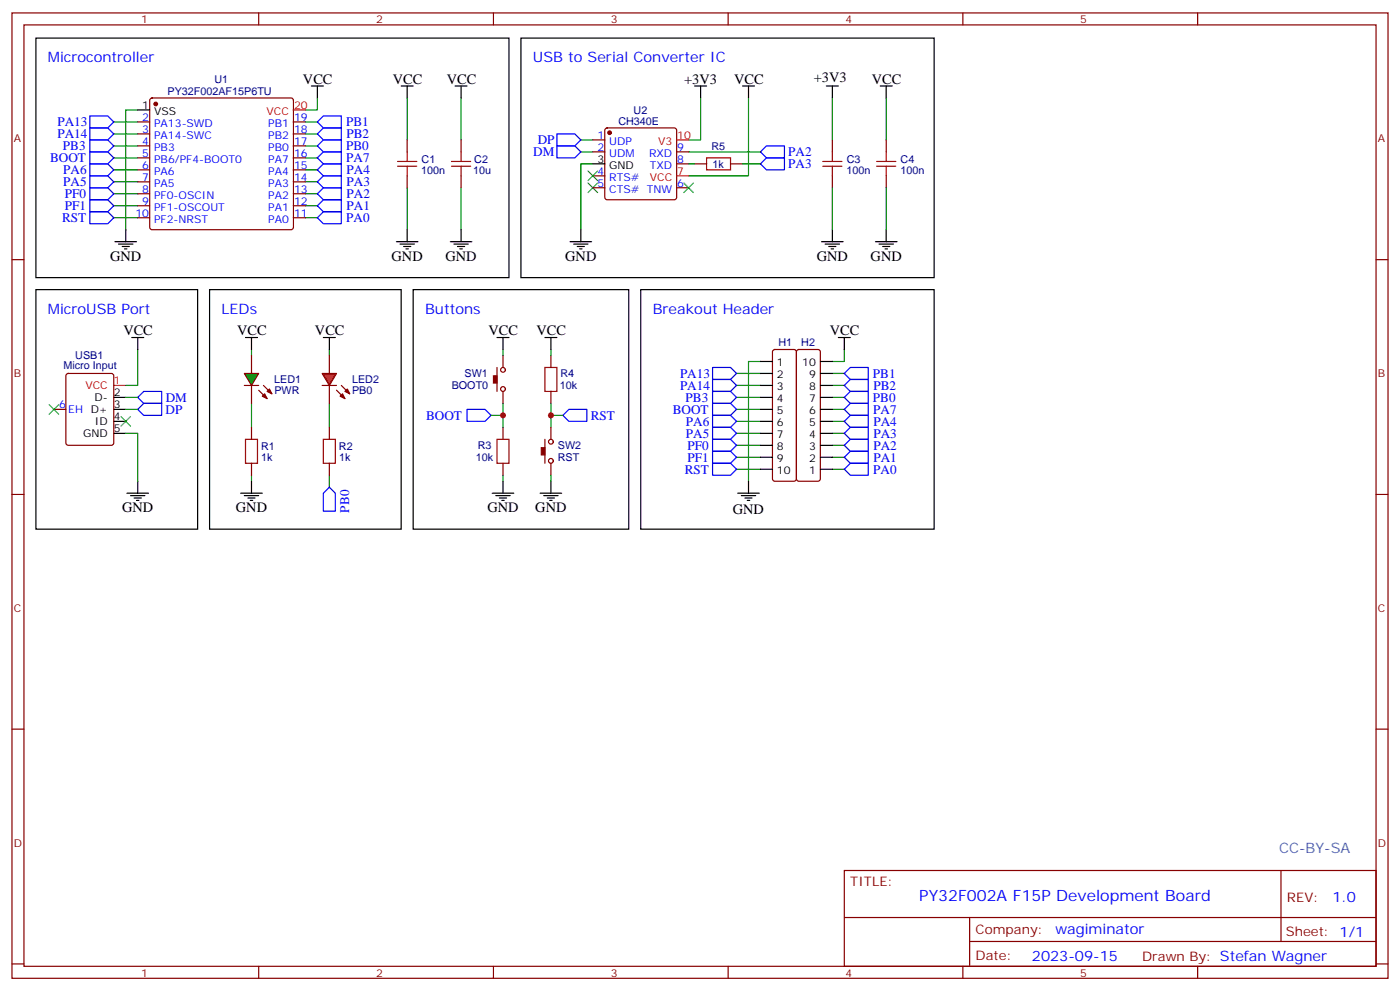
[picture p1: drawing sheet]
<svg xmlns="http://www.w3.org/2000/svg" width="412mm" height="292mm" viewBox="0 0 412 292" stroke-linecap="round" stroke-linejoin="round" font-family="sans-serif">
<g fill="none" stroke="#870000" stroke-width=".35">
<path d="M3.5 3.8h405.4v284.3h-405.4zM7.1 7.3h398.2v277.3h-398.2zM76.2 3.8v3.5M145.3 3.8v3.5M214.5 3.8v3.5M283.6 3.8v3.5M352.8 3.8v3.5M3.5 76.5h3.6M405.3 76.5h3.6M19.6 110.2l.5-.2h12.7l.7 .4v20.1l-.4 .6-13 .1-.6-.5-.1-20zM94.9 113.5h4.2M97 104.7v5.3"/>
<path d="M97 113.5v5.3M99.1 114.9l2.5 2.5M100.5 113.5l2.5 2.5M146.4 108.2v7.1M148.2 104.7v3.5M148.2 115.3v3.5M162.3 104.7v3.5M162.3 115.3v3.5M227.8 103.1l.4-.2h5.7l.5 .2 .2 .5v37.4l-.2 .5-.5 .2h-5.7l-.5-.2-.2-.5v-37.4zM234.8 103.1l.5-.2h5.6l.5 .2 .3 .5v37.4l-.3 .5-.5 .2h-5.6l-.5-.2-.2-.5v-37.4zM15.9 120.6h3.5M74.1 125.9v3.5"/>
<path d="M74.1 136.5v3.5M97 125.9v3.5M97 136.5v3.5M148.2 125.9v3.5M148.2 136.5v3.5M160.5 129.4v7.1M162.3 125.9v3.5M162.3 136.5v3.5M3.5 145.6h3.6M405.3 145.6h3.6M3.5 214.8h3.6M405.3 214.8h3.6"/>
<path d="M248.7 256.4h156.6v28.2h-156.6zM377.3 256.4v20.9M248.7 270.2h156.5M285.6 277.3h119.6M285.6 270.2v14.2M3.5 283.9h3.6M76.2 284.6v3.5M145.3 284.6v3.5M214.5 284.6v3.5M283.6 284.6v3.5M352.8 284.6v3.5M405.3 283.9h3.6"/>
<circle cx="148.2" cy="114.6" r=".71"/>
<circle cx="148.2" cy="108.9" r=".71"/>
<circle cx="162.3" cy="130.1" r=".71"/>
<circle cx="162.3" cy="135.7" r=".71"/>
</g>
<g fill="none" stroke="#008700" stroke-width=".35">
<path d="M40.6 102.9v10.6h-3.6M74.1 102.9v1.8M74.1 118.8v7.1M97 102.9v1.8M97 118.8v7.1M148.2 102.9v1.8M148.2 118.8v7.1M162.3 102.9v1.8M162.3 118.8v7.1M217 117.1h7M217 113.5h7M217 110h7"/>
<path d="M224 106.5h-3.5v35.2M245.2 117.1h3.5M245.2 113.5h3.5M245.2 110h3.5M248.7 102.9v3.6h-3.5M37 127.6h3.6v14.1M74.1 140v1.7M97 140v3.5M144.6 122.3h3.6M148.2 140v1.7M162.3 140v1.7M162.3 122.3h3.5"/>
<path d="M217 138.2h7M217 134.7h7M217 131.2h7M217 127.6h7M217 124.1h7M217 120.6h7M245.2 138.2h3.5M245.2 134.7h3.5M245.2 131.2h3.5M245.2 127.6h3.5M245.2 124.1h3.5M245.2 120.6h3.5"/>
</g>
<g fill="#870000" stroke="#870000" stroke-width=".35">
<path d="M159.5 131.9h1v2.1h-1z"/>
<path d="M145.3 110.7h1.1v2.1h-1.1z"/>
<path d="M100.2 116.7l.7-.7 .7 1.4z"/>
<path d="M101.6 115.3l.7-.7 .7 1.4z"/>
</g>
<g fill="none" stroke="#00f" stroke-width=".35">
<path d="M209.9 118.8h5.3l1.8 1.8-1.8 1.7h-5.3zM209.9 115.3h5.3l1.8 1.8-1.8 1.7h-5.3zM209.9 111.8h5.3l1.8 1.7-1.8 1.8h-5.3zM209.9 108.2h5.3l1.8 1.8-1.8 1.8h-5.3zM248.7 117.1l1.8-1.8h5.3v3.5h-5.3zM248.7 113.5l1.8-1.7h5.3v3.5h-5.3zM248.7 110l1.8-1.8h5.3v3.6h-5.3zM137.6 120.6h5.3l1.7 1.7-1.7 1.8h-5.3zM165.8 122.3l1.8-1.7h5.3v3.5h-5.3zM209.9 136.5h5.3l1.8 1.7-1.8 1.8h-5.3zM209.9 132.9h5.3l1.8 1.8-1.8 1.8h-5.3zM209.9 129.4h5.3l1.8 1.8-1.8 1.7h-5.3z"/>
<path d="M209.9 125.9h5.3l1.8 1.7-1.8 1.8h-5.3zM209.9 122.3h5.3l1.8 1.8-1.8 1.8h-5.3zM248.7 138.2l1.8-1.7h5.3v3.5h-5.3zM248.7 134.7l1.8-1.8h5.3v3.6h-5.3zM248.7 131.2l1.8-1.8h5.3v3.5h-5.3zM248.7 127.6l1.8-1.7h5.3v3.5h-5.3zM248.7 124.1l1.8-1.8h5.3v3.6h-5.3zM248.7 120.6l1.8-1.8h5.3v3.5h-5.3zM97 143.5l1.8 1.8v5.3h-3.6v-5.3z"/>
</g>
<g fill="none" stroke="#000" stroke-width=".35">
<path d="M10.6 85.3h47.6v70.6h-47.6zM61.7 85.3h56.5v70.6h-56.5zM121.7 85.3h63.5v70.6h-63.5zM188.7 85.3h86.5v70.6h-86.5zM33.5 117.1h3.5M224 117.1h3.5M224 113.5h3.5M224 110h3.5M224 106.5h3.5M241.7 117.1h3.5M241.7 113.5h3.5M241.7 110h3.5"/>
<path d="M241.7 106.5h3.5M33.5 127.6h3.5M33.5 124.1h3.5M33.5 120.6h3.5M224 138.2h3.5M224 134.7h3.5M224 131.2h3.5M224 127.6h3.5M224 124.1h3.5M224 120.6h3.5M241.7 138.2h3.5M241.7 134.7h3.5"/>
<path d="M241.7 131.2h3.5M241.7 127.6h3.5M241.7 124.1h3.5M241.7 120.6h3.5M37.4 145.3h6.3M38.5 146h4.2M39.5 146.7h2.1M40.2 147.4h.7M40.6 141.7v3.6M70.9 145.3h6.4M72 146h4.2M73 146.7h2.1"/>
<path d="M73.7 147.4h.7M74.1 141.7v3.6M145 145.3h6.3M146 146h4.3M147.1 146.7h2.1M147.8 147.4h.7M148.2 141.7v3.6M159.1 145.3h6.4M160.2 146h4.2M161.2 146.7h2.1M161.9 147.4h.7M162.3 141.7v3.6"/>
<path d="M217.3 145.3h6.4M218.4 146h4.2M219.4 146.7h2.1M220.1 147.4h.7M220.5 141.7v3.6"/>
</g>
<path d="M160.5 108.2h3.5v7.1h-3.5zM72.3 129.4h3.5v7.1h-3.5zM95.2 129.4h3.6v7.1h-3.6zM146.4 129.4h3.5v7.1h-3.5z" fill="none" stroke="#a10000" stroke-width=".35"/>
<path d="M33.5 113.5h3.5" fill="none" stroke="#f00" stroke-width=".35"/>
<path d="M14.5 119.2l2.8 2.8M17.3 119.2l-2.8 2.8M35.6 122.7l2.9 2.8M38.5 122.7l-2.9 2.8" fill="none" stroke="#3c3" stroke-width=".35"/>
<path d="M94.9 110h4.2l-2.1 3.5z" fill="#f00" stroke="#870000" stroke-width=".35"/>
<path d="M74.1 104.7v5.3M74.1 113.5v5.3" fill="none" stroke="#870000" stroke-width=".35"/>
<path d="M72 110h4.2l-2.1 3.5z" fill="#0c0" stroke="#870000" stroke-width=".35"/>
<g fill="none" stroke="#870000" stroke-width=".35">
<path d="M40.6 35.9h3.5M40.6 39.4h3.5M44.3 29.1l.5-.2h40.9l.5 .2 .2 .5v37.4l-.2 .5-.5 .2h-40.9l-.5-.3-.2-.4v-37.4zM86.4 35.9h3.6M86.4 39.4h3.6M178.4 37.9l.5-.2h19.7l.5 .2 .2 .5v19.7l-.2 .5-.5 .2h-19.7l-.5-.2-.2-.5v-19.7zM40.6 43h3.5M40.6 46.5h3.5M40.6 50h3.5M40.6 53.6h3.5M40.6 57.1h3.5M86.4 43h3.6"/>
<path d="M86.4 46.5h3.6M86.4 50h3.6M86.4 53.6h3.6M86.4 57.1h3.6M119.9 41.2v3.5M119.9 51.8v3.5M135.8 41.2v3.5M135.8 51.8v3.5M174.6 41.2h3.6M174.6 44.7h3.6M174.6 51.8h3.6M174.6 55.3h3.6"/>
<path d="M199.3 44.7h3.5M199.3 55.3h3.5M199.3 48.3h3.5M204.6 48.3h3.5M215.2 48.3h3.5M245.2 41.2v3.5M245.2 51.8v3.5M261.1 41.2v3.5M261.1 51.8v3.5M40.6 60.6h3.5M40.6 64.1h3.5M86.4 60.6h3.6"/>
<path d="M86.4 64.1h3.6M72 113.5h4.2M76.2 114.9l2.5 2.5M77.6 113.5l2.5 2.5"/>
</g>
<g fill="#870000" stroke="#870000" stroke-width=".35">
<path d="M77.3 116.7l.7-.7 .7 1.4z"/>
<path d="M78.7 115.3l.7-.7 .7 1.4z"/>
<circle cx="45.9" cy="30.6" r=".53"/>
<circle cx="179.6" cy="39.1" r=".53"/>
</g>
<g fill="none" stroke="#000" stroke-width=".35">
<path d="M10.6 11.2h139.3v70.6h-139.3zM153.5 11.2h121.7v70.6h-121.7zM40.6 32.4h3.5M91.7 25.3h3.5M93.5 25.3v3.6M118.2 25.3h3.5M119.9 25.3v3.6M134.1 25.3h3.5M135.8 25.3v3.6M204.6 25.3h3.5M206.4 25.3v3.6M218.7 25.3h3.5"/>
<path d="M220.5 25.3v3.6M243.4 25.3h3.5M245.2 25.3v3.6M259.3 25.3h3.5M261.1 25.3v3.6M174.6 48.3h3.6M33.9 71.2h6.3M34.9 71.9h4.3M36 72.6h2.1M36.7 73.3h.7M37 67.7v3.5M116.8 71.2h6.3"/>
<path d="M117.8 71.9h4.3M118.9 72.6h2.1M119.6 73.3h.7M119.9 67.7v3.5M132.6 71.2h6.4M133.7 71.9h4.2M134.8 72.6h2.1M135.5 73.3h.7M135.8 67.7v3.5M167.9 71.2h6.4M169 71.9h4.2M170 72.6h2.2"/>
<path d="M170.7 73.3h.7M171.1 67.7v3.5M242 71.2h6.4M243.1 71.9h4.2M244.1 72.6h2.1M244.8 73.3h.7M245.2 67.7v3.5M257.9 71.2h6.3M258.9 71.9h4.3M260 72.6h2.1M260.7 73.3h.7M261.1 67.7v3.5"/>
<path d="M38.8 99.4h3.5M40.6 99.4v3.5M72.3 99.4h3.5M74.1 99.4v3.5M95.2 99.4h3.6M97 99.4v3.5M146.4 99.4h3.5M148.2 99.4v3.5M160.5 99.4h3.5M162.3 99.4v3.5M246.9 99.4h3.6M248.7 99.4v3.5"/>
</g>
<g fill="none" stroke="#008700" stroke-width=".35">
<path d="M33.5 39.4h7.1M33.5 35.9h7.1M40.6 32.4h-3.6v35.3M90 39.4h3.5M90 35.9h3.5M93.5 28.9v3.5h-3.5M119.9 28.9v12.3M135.8 28.9v12.3M206.4 28.9v12.3h-3.6M220.5 28.9v22.9h-17.7M245.2 28.9v12.3M261.1 28.9v12.3"/>
<path d="M33.5 57.1h7.1M33.5 53.6h7.1M33.5 50h7.1M33.5 46.5h7.1M33.5 43h7.1M90 57.1h3.5M90 53.6h3.5M90 50h3.5M90 46.5h3.5M90 43h3.5M119.9 55.3v12.4M135.8 55.3v12.4"/>
<path d="M171.1 44.7h3.5M171.1 41.2h3.5M174.6 48.3h-3.5v19.4M202.8 44.7h21.2M202.8 48.3h1.8M218.7 48.3h5.3M245.2 55.3v12.4M261.1 55.3v12.4M33.5 64.1h7.1M33.5 60.6h7.1M90 64.1h3.5M90 60.6h3.5"/>
<path d="M37 117.1h3.6M37 120.6h3.6"/>
</g>
<g fill="none" stroke="#a10000" stroke-width=".35">
<path d="M117.1 47.6h5.7M117.1 49h5.7M119.9 44.7v2.9M119.9 49v2.8M133 47.6h5.6M133 49h5.6M135.8 44.7v2.9M135.8 49v2.8M208.1 46.5h7.1v3.5h-7.1zM242.4 47.6h5.6M242.4 49h5.6M245.2 44.7v2.9"/>
<path d="M245.2 49v2.8M258.2 47.6h5.7M258.2 49h5.7M261.1 44.7v2.9M261.1 49v2.8"/>
</g>
<g fill="none" stroke="#00f" stroke-width=".35">
<path d="M26.5 37.7h5.2l1.8 1.7-1.8 1.8h-5.2zM26.5 34.1h5.2l1.8 1.8-1.8 1.8h-5.2zM93.5 39.4l1.7-1.7h5.3v3.5h-5.3zM93.5 35.9l1.7-1.8h5.3v3.6h-5.3zM164 39.4h5.3l1.8 1.8-1.8 1.8h-5.3zM26.5 58.8h5.2l1.8 1.8-1.8 1.8h-5.2zM26.5 55.3h5.2l1.8 1.8-1.8 1.7h-5.2zM26.5 51.8h5.2l1.8 1.8-1.8 1.7h-5.2zM26.5 48.3h5.2l1.8 1.7-1.8 1.8h-5.2zM26.5 41.2h5.2l1.8 1.8-1.8 1.7h-5.2zM26.5 44.7h5.2l1.8 1.8-1.8 1.8h-5.2zM93.5 46.5l1.7-1.8h5.3v3.6h-5.3z"/>
<path d="M93.5 50l1.7-1.7h5.3v3.5h-5.3zM93.5 53.6l1.7-1.8h5.3v3.5h-5.3zM93.5 57.1l1.7-1.8h5.3v3.5h-5.3zM93.5 43l1.7-1.8h5.3v3.5h-5.3zM164 43h5.3l1.8 1.7-1.8 1.8h-5.3zM224 48.3l1.8-1.8h5.3v3.5h-5.3zM224 44.7l1.8-1.7h5.3v3.5h-5.3zM26.5 62.4h5.2l1.8 1.7-1.8 1.8h-5.2zM93.5 60.6l1.7-1.8h5.3v3.6h-5.3zM93.5 64.1l1.7-1.7h5.3v3.5h-5.3zM40.6 117.1l1.7-1.8h5.3v3.5h-5.3zM40.6 120.6l1.7-1.8h5.3v3.5h-5.3z"/>
</g>
<path d="M86.4 32.4h3.6M199.3 51.8h3.5M199.3 41.2h3.5" fill="none" stroke="#f00" stroke-width=".35"/>
<path d="M173.2 53.9l2.8 2.8M173.2 50.4l2.8 2.8M176 53.9l-2.8 2.8M176 50.4l-2.8 2.8M201.4 53.9l2.9 2.8M204.3 53.9l-2.9 2.8" fill="none" stroke="#3c3" stroke-width=".35"/>
<g fill="#c00">
<circle cx="162.3" cy="122.3" r=".88"/>
<circle cx="148.2" cy="122.3" r=".88"/>
</g>
<text font-size="4.6" fill="#00f" x="270.8" y="265.4">PY32F002A F15P Development Board</text>
<g font-size="4.2" fill="#00f">
<text x="14.1" y="18.3">Microcontroller</text>
<text x="157" y="18.3">USB to Serial Converter IC</text>
<text x="14.1" y="92.4">MicroUSB Port</text>
<text x="65.3" y="92.4">LEDs</text>
<text x="125.2" y="92.4">Buttons</text>
<text x="192.3" y="92.4">Breakout Header</text>
<text x="392.5" y="265.7">1.0</text>
<text x="310.9" y="275.2">wagiminator</text>
<text x="304" y="283">2023-09-15</text>
</g>
<g font-size="4.2">
<text x="89.3" y="24.6">VCC</text>
<text x="115.7" y="24.6">VCC</text>
<text x="131.6" y="24.6">VCC</text>
<text x="201.5" y="24.6">+3V3</text>
<text x="216.3" y="24.6">VCC</text>
<text x="239.7" y="24.3">+3V3</text>
<text x="256.8" y="24.6">VCC</text>
<text x="32.5" y="76.8">GND</text>
<text x="115.4" y="76.8">GND</text>
<text x="131.2" y="76.8">GND</text>
<text x="166.5" y="76.8">GND</text>
<text x="240.6" y="76.8">GND</text>
<text x="256.5" y="76.8">GND</text>
<text x="36.3" y="98.7">VCC</text>
<text x="69.8" y="98.7">VCC</text>
<text x="92.8" y="98.7">VCC</text>
<text x="143.9" y="98.7">VCC</text>
<text x="158" y="98.7">VCC</text>
<text x="244.5" y="98.7">VCC</text>
<text x="36" y="150.9">GND</text>
<text x="69.5" y="150.9">GND</text>
<text x="143.6" y="150.9">GND</text>
<text x="157.7" y="150.9">GND</text>
<text x="215.9" y="151.4">GND</text>
</g>
<text font-size="4.2" fill="#0099b0" x="376.8" y="251.1">CC-BY-SA</text>
<g font-size="3.9" fill="#00f">
<text x="16.9" y="40.7">PA14</text>
<text x="16.9" y="37.2">PA13</text>
<text x="101.9" y="37.2">PB1</text>
<text x="102.1" y="40.7">PB2</text>
<text x="14.7" y="47.7">BOOT</text>
<text x="18.5" y="44.2">PB3</text>
<text x="101.9" y="44.2">PB0</text>
<text x="102" y="47.7">PA7</text>
<text x="157.1" y="45.9">DM</text>
<text x="158.4" y="42.4">DP</text>
<text x="232.2" y="46">PA2</text>
<text x="18.6" y="51.3">PA6</text>
<text x="102.1" y="51.3">PA4</text>
<text x="232.2" y="49.5">PA3</text>
<text x="18.6" y="54.8">PA5</text>
<text x="19.1" y="58.3">PF0</text>
<text x="102.1" y="54.8">PA3</text>
<text x="102.1" y="58.3">PA2</text>
<text x="18.3" y="65.4">RST</text>
<text x="19.1" y="61.9">PF1</text>
<text x="102" y="65.4">PA0</text>
<text x="102.1" y="61.9">PA1</text>
<text x="200.3" y="111.3">PA13</text>
<text x="257.2" y="111.2">PB1</text>
<text x="48.8" y="118.3">DM</text>
<text x="200.3" y="114.8">PA14</text>
<text x="202" y="118.3">PB3</text>
<text x="257.2" y="118.3">PB0</text>
<text x="257.3" y="114.8">PB2</text>
<text x="48.8" y="121.8">DP</text>
<text x="125.5" y="123.6">BOOT</text>
<text x="174" y="123.6">RST</text>
<text x="198.2" y="121.8">BOOT</text>
<text x="202.1" y="125.4">PA6</text>
<text x="257.2" y="121.8">PA7</text>
<text x="257.3" y="125.4">PA4</text>
<text x="202.1" y="128.9">PA5</text>
<text x="257.3" y="128.9">PA3</text>
<text x="202.5" y="135.9">PF1</text>
<text x="202.5" y="132.4">PF0</text>
<text x="257.3" y="135.9">PA1</text>
<text x="257.3" y="132.4">PA2</text>
<text x="201.7" y="139.5">RST</text>
<text x="257.2" y="139.5">PA0</text>
<text x="102.9" y="151" transform="rotate(-90 102.9 151)">PB0</text>
</g>
<g font-size="3.9" fill="#800">
<text x="250.5" y="261">TITLE:</text>
<text x="379.1" y="265.7">REV:</text>
<text x="287.4" y="275.2">Company:</text>
<text x="378.7" y="275.8">Sheet: 1/1</text>
<text x="287.4" y="282.9">Date:</text>
<text x="336.4" y="282.9">Drawn By: Stefan Wagner</text>
</g>
<g font-size="3.2" fill="#800">
<text x="41.6" y="6.8">1</text>
<text x="110.8" y="6.8">2</text>
<text x="179.9" y="6.8">3</text>
<text x="249.1" y="6.8">4</text>
<text x="318.2" y="6.8">5</text>
<text x="4.1" y="41.9">A</text>
<text x="405.9" y="41.9">A</text>
<text x="4.1" y="111.1">B</text>
<text x="405.9" y="111.1">B</text>
<text x="4.1" y="180.2">C</text>
<text x="405.9" y="180.2">C</text>
<text x="4.1" y="249.3">D</text>
<text x="405.9" y="249.3">D</text>
<text x="41.6" y="287.6">1</text>
<text x="110.8" y="287.6">2</text>
<text x="179.9" y="287.6">3</text>
<text x="249.1" y="287.6">4</text>
<text x="318.2" y="287.6">5</text>
</g>
<g font-size="3.2" fill="#000080">
<text x="49.4" y="27.9">PY32F002AF15P6TU</text>
<text x="63.1" y="24.5">U1</text>
<text x="186.6" y="33.4">U2</text>
<text x="182.2" y="36.7">CH340E</text>
<text x="139.7" y="48">C2</text>
<text x="209.5" y="44.1">R5</text>
<text x="124.1" y="51.2">100n</text>
<text x="124.2" y="48">C1</text>
<text x="139.4" y="51.2">10u</text>
<text x="209.9" y="49.4">1k</text>
<text x="249.3" y="51.2">100n</text>
<text x="249.4" y="48">C3</text>
<text x="265.2" y="51.2">100n</text>
<text x="265.3" y="48">C4</text>
<text x="229.3" y="102">H1</text>
<text x="236" y="102">H2</text>
<text x="22.2" y="105.7">USB1</text>
<text x="18.7" y="108.7">Micro Input</text>
<text x="80.8" y="112.9">LED1</text>
<text x="103.7" y="112.9">LED2</text>
<text x="136.8" y="111.1">SW1</text>
<text x="165.1" y="111.1">R4</text>
<text x="80.8" y="116.1">PWR</text>
<text x="103.7" y="116.1">PB0</text>
<text x="133.1" y="114.7">BOOT0</text>
<text x="164.9" y="114.7">10k</text>
<text x="76.9" y="132.7">R1</text>
<text x="76.9" y="135.8">1k</text>
<text x="99.9" y="132.7">R2</text>
<text x="99.9" y="135.8">1k</text>
<text x="140.2" y="135.8">10k</text>
<text x="140.8" y="132.3">R3</text>
<text x="164.3" y="135.8">RST</text>
<text x="164.4" y="132.3">SW2</text>
</g>
<g font-size="3.2">
<text x="41.9" y="32">1</text>
<text x="45.4" y="33.8">VSS</text>
<text x="176" y="47.9">3</text>
<text x="179.5" y="49.7">GND</text>
<text x="228.8" y="107.9">1</text>
<text x="236.3" y="107.9">10</text>
<text x="228.8" y="111.4">2</text>
<text x="238.3" y="111.4">9</text>
<text x="27.9" y="118.1">D-</text>
<text x="33.5" y="116.7">2</text>
<text x="228.8" y="114.9">3</text>
<text x="228.8" y="118.5">4</text>
<text x="238.3" y="118.5">7</text>
<text x="238.3" y="114.9">8</text>
<text x="28" y="125.2">ID</text>
<text x="33.5" y="123.8">4</text>
<text x="33.5" y="120.2">3</text>
<text x="228.8" y="122">5</text>
<text x="228.8" y="125.5">6</text>
<text x="238.3" y="125.5">5</text>
<text x="238.3" y="122">6</text>
<text x="24.5" y="128.7">GND</text>
<text x="33.5" y="127.3">5</text>
<text x="228.8" y="129">7</text>
<text x="238.3" y="129">4</text>
<text x="228.8" y="132.6">8</text>
<text x="228.8" y="136.1">9</text>
<text x="238.3" y="136.1">2</text>
<text x="238.3" y="132.6">3</text>
<text x="228.8" y="139.6">10</text>
<text x="238.3" y="139.6">1</text>
</g>
<g font-size="3.2" fill="#00f">
<text x="41.9" y="35.6">2</text>
<text x="86.6" y="35.6">19</text>
<text x="41.9" y="39.1">3</text>
<text x="45.4" y="37.3">PA13-SWD</text>
<text x="45.4" y="40.9">PA14-SWC</text>
<text x="79" y="40.9">PB2</text>
<text x="79" y="37.3">PB1</text>
<text x="86.6" y="39.1">18</text>
<text x="176" y="40.9">1</text>
<text x="41.9" y="42.6">4</text>
<text x="41.9" y="46.1">5</text>
<text x="45.4" y="44.4">PB3</text>
<text x="45.4" y="47.9">PB6/PF4-BOOT0</text>
<text x="79" y="44.4">PB0</text>
<text x="79" y="47.9">PA7</text>
<text x="86.6" y="46.1">16</text>
<text x="86.6" y="42.6">17</text>
<text x="176" y="44.4">2</text>
<text x="179.5" y="42.6">UDP</text>
<text x="179.5" y="46.1">UDM</text>
<text x="191.2" y="46.1">RXD</text>
<text x="199.5" y="47.9">8</text>
<text x="199.5" y="44.4">9</text>
<text x="41.9" y="49.7">6</text>
<text x="41.9" y="53.2">7</text>
<text x="45.4" y="51.4">PA6</text>
<text x="79" y="51.4">PA4</text>
<text x="86.6" y="53.2">14</text>
<text x="86.6" y="49.7">15</text>
<text x="176" y="51.4">4</text>
<text x="179.5" y="53.2">RTS#</text>
<text x="191.4" y="49.7">TXD</text>
<text x="41.9" y="56.7">8</text>
<text x="45.4" y="55">PA5</text>
<text x="45.4" y="58.5">PF0-OSCIN</text>
<text x="79" y="58.5">PA2</text>
<text x="79" y="55">PA3</text>
<text x="86.6" y="56.7">13</text>
<text x="176" y="55">5</text>
<text x="179.5" y="56.7">CTS# TNW</text>
<text x="199.5" y="55">6</text>
<text x="39.9" y="63.8">10</text>
<text x="41.9" y="60.3">9</text>
<text x="45.4" y="62">PF1-OSCOUT</text>
<text x="45.4" y="65.5">PF2-NRST</text>
<text x="79" y="65.5">PA0</text>
<text x="79" y="62">PA1</text>
<text x="86.6" y="63.8">11</text>
<text x="86.6" y="60.3">12</text>
<text x="17.4" y="120.2">6</text>
<text x="20.1" y="121.6">EH D+</text>
</g>
<g font-size="3.2" fill="#f00">
<text x="78.5" y="33.8">VCC</text>
<text x="86.6" y="32">20</text>
<text x="199.5" y="40.9">10</text>
<text x="193.8" y="42.6">V3</text>
<text x="191.4" y="53.2">VCC</text>
<text x="199.5" y="51.4">7</text>
<text x="33.5" y="113.2">1</text>
<text x="25.1" y="114.6">VCC</text>
</g>
</svg>
